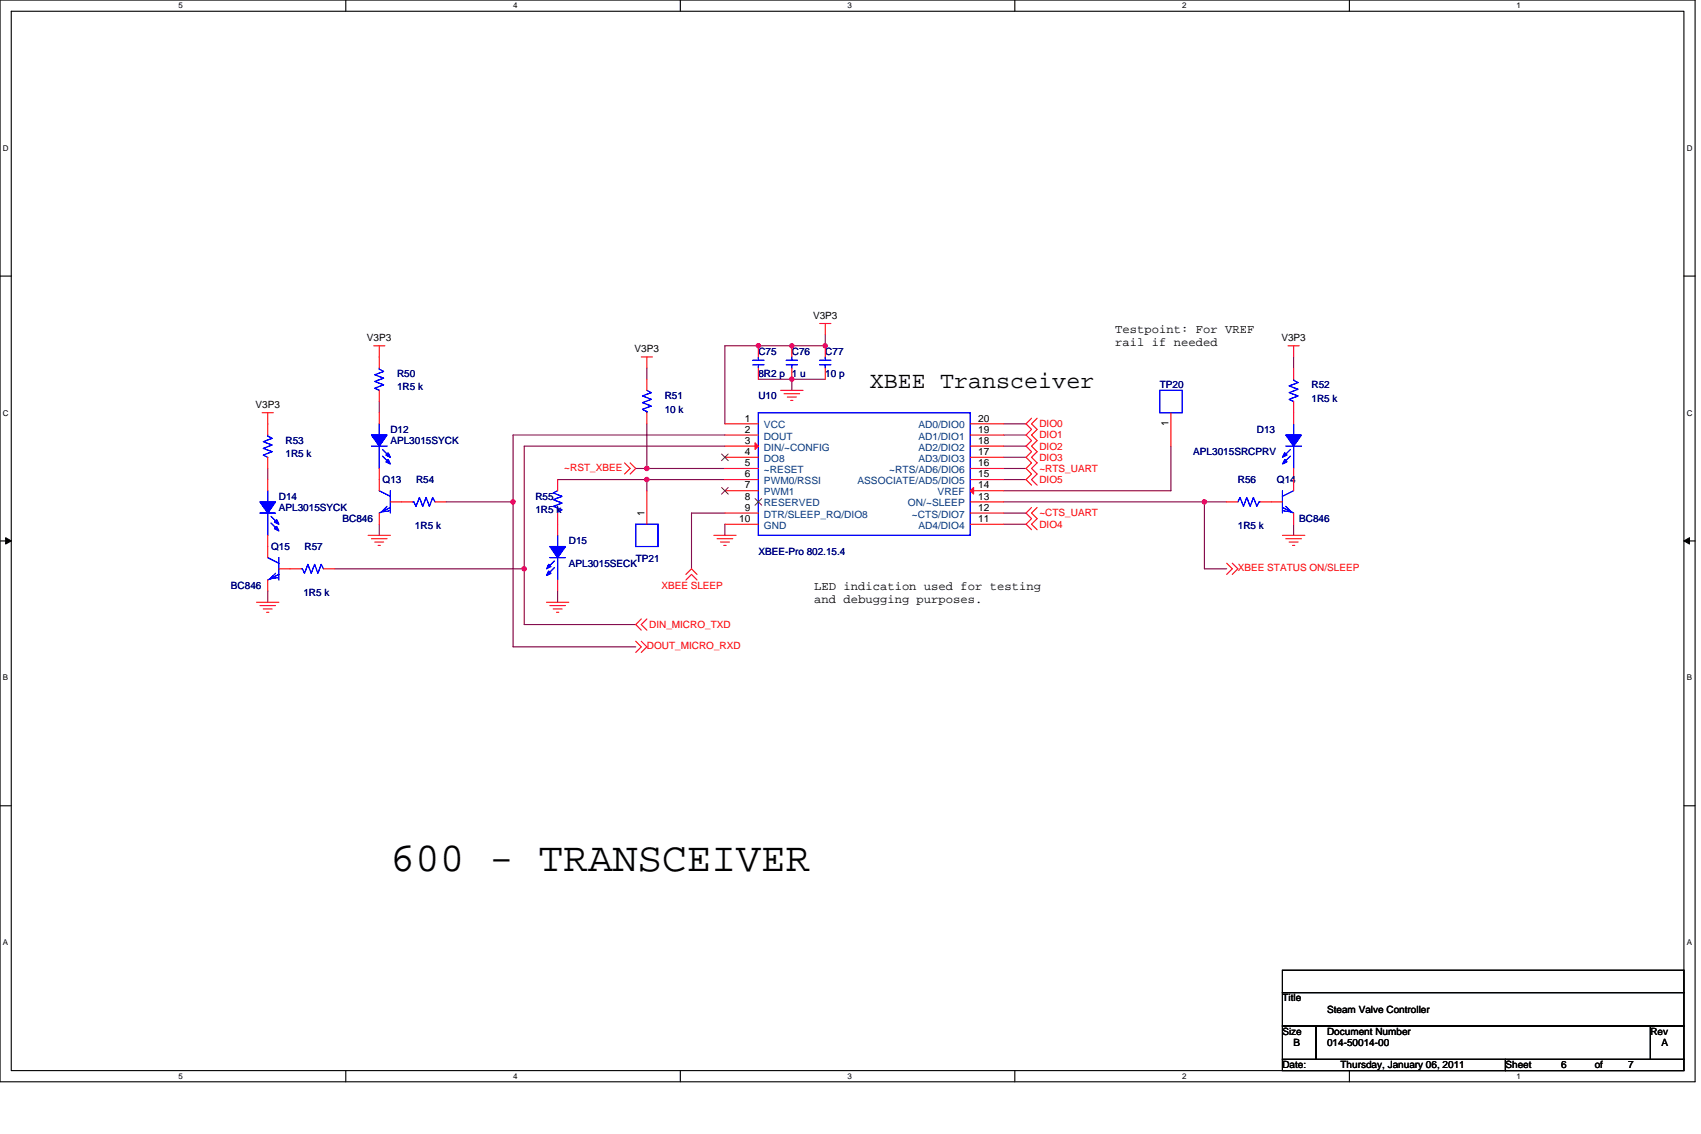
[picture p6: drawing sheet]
<svg xmlns="http://www.w3.org/2000/svg" width="457mm" height="305mm" viewBox="0 0 457 305" stroke-linecap="round" stroke-linejoin="round" font-family="sans-serif">
<path d="M0 0h455.6v290.8h-455.6zM3 3h449.6v284.8h-449.6z" fill="none" stroke="#000" stroke-width=".3"/>
<g fill="#fff">
<path d="M48 .3h1.2v2.4h-1.2z"/>
<path d="M48 288.1h1.2v2.4h-1.2z"/>
</g>
<path d="M92.9 0v3M92.9 287.8v3" fill="none" stroke="#000" stroke-width=".3"/>
<g fill="#fff">
<path d="M137.9 .3h1.2v2.4h-1.2z"/>
<path d="M137.9 288.1h1.2v2.4h-1.2z"/>
</g>
<path d="M182.9 0v3M182.9 287.8v3" fill="none" stroke="#000" stroke-width=".3"/>
<g fill="#fff">
<path d="M227.8 .3h1.2v2.4h-1.2z"/>
<path d="M227.8 288.1h1.2v2.4h-1.2z"/>
</g>
<path d="M272.8 0v3M272.8 287.8v3" fill="none" stroke="#000" stroke-width=".3"/>
<g fill="#fff">
<path d="M317.7 .3h1.2v2.4h-1.2z"/>
<path d="M317.7 288.1h1.2v2.4h-1.2z"/>
</g>
<path d="M362.7 0v3M362.7 287.8v3" fill="none" stroke="#000" stroke-width=".3"/>
<g fill="#fff">
<path d="M407.6 .3h1.2v2.4h-1.2z"/>
<path d="M407.6 288.1h1.2v2.4h-1.2z"/>
<path d="M.8 38.6h1.5v2.4h-1.5z"/>
<path d="M453.4 38.6h1.5v2.4h-1.5z"/>
<path d="M.8 109.8h1.5v2.4h-1.5z"/>
<path d="M453.4 109.8h1.5v2.4h-1.5z"/>
</g>
<path d="M0 74.2h3M452.6 74.2h3" fill="none" stroke="#000" stroke-width=".3"/>
<g fill="#fff">
<path d="M.8 181h1.4v2.4h-1.4z"/>
<path d="M453.4 181h1.4v2.4h-1.4z"/>
</g>
<path d="M0 145.4h3M452.6 145.4h3" fill="none" stroke="#000" stroke-width=".3"/>
<path d="M1.5 144.5l1.5 .9-1.5 .8zM452.6 145.4l1.5-.9v1.7z" fill="#000" stroke="#000" stroke-width=".27"/>
<g fill="#fff">
<path d="M.7 252.2h1.5v2.4h-1.5z"/>
<path d="M453.3 252.2h1.5v2.4h-1.5z"/>
</g>
<path d="M0 216.6h3M452.6 216.6h3M344.7 260.8h107.9v6h-107.9zM344.7 266.8h107.9v9h-107.9zM344.7 275.8h9v9h-9zM353.7 275.8h89.9v9h-89.9zM443.6 275.8h9v9h-9zM344.7 284.8h59.9v3h-59.9zM404.6 284.8h48v3h-48z" fill="none" stroke="#000" stroke-width=".3"/>
<g fill="none" stroke="#800040" stroke-width=".3">
<path d="M173.9 98.9v3M221.8 89.9v3h-27v21M347.7 95.9v3M101.9 107.9v3M173.9 113.9v12M194.8 116.9h-56.9v18M194.8 119.9h-53.9v33M203.8 101.9h9M212.8 101.9h9M212.8 101.9v3M269.8 113.9h6M269.8 116.9h6"/>
<path d="M269.8 119.9h6M314.7 119.9v12h-44.9M72 125.9v3M119.9 134.9h18M137.9 134.9v39h33M149.9 128.9h24v3M170.9 125.9h3M173.9 128.9h20.9M173.9 125.9h20.9M194.8 137.9h-8.9v15M269.8 122.9h6M269.8 128.9h6"/>
<path d="M269.8 125.9h6M269.8 137.9h6M269.8 134.9h53.9M323.7 134.9h6M323.7 134.9v18h6M72 158.9v3M89.9 152.9h51M101.9 140.9v3M140.9 152.9v15h30M149.9 158.9v3M194.8 140.9v3M269.8 140.9h6"/>
<path d="M347.7 140.9v3"/>
</g>
<g fill="#f0f" stroke="#f0f" stroke-width=".3">
<circle cx="212.8" cy="92.9" r=".58"/>
<circle cx="221.8" cy="92.9" r=".59"/>
<circle cx="173.9" cy="128.9" r=".59"/>
<circle cx="173.9" cy="125.9" r=".59"/>
<circle cx="323.7" cy="134.9" r=".59"/>
<circle cx="212.8" cy="101.9" r=".59"/>
<circle cx="203.8" cy="92.9" r=".59"/>
<circle cx="137.9" cy="134.9" r=".59"/>
<circle cx="140.9" cy="152.9" r=".59"/>
</g>
<g fill="none" stroke="#f00" stroke-width=".3">
<path d="M100.4 92.9h3M101.9 92.9v6M172.4 95.9h3M173.9 95.9v3M203.8 92.9v3M203.8 98.9v3M212.8 92.9v3M212.8 98.9v3M220.3 87h3M221.8 98.9v3M221.8 92.9v3M221.8 87v2.9"/>
<path d="M346.2 92.9h3M347.7 92.9v3M347.7 98.9v3M70.5 110.9h3M72 110.9v6M101.9 110.9v3M101.9 104.9v3M173.9 101.9v3M173.9 110.9v3M194.8 113.9h9M194.8 116.9h9M194.8 119.9h9"/>
<path d="M209.8 104.9h6M210.7 105.8h4.2M211.6 106.7h2.4M212.5 107.6h.6M260.8 119.9h9M260.8 116.9h9M260.8 113.9h9M277.3 112.4l-1.5 1.5 1.5 1.5-1.5 1.5 1.5 1.5-1.5 1.5 1.5 1.5-1.5 1.5 1.5 1.5-1.5 1.5 1.5 1.5-1.5 1.5 1.5 1.5M278.8 112.4l-1.5 1.5 1.5 1.5-1.5 1.5 1.5 1.5-1.5 1.5 1.5 1.5-1.5 1.5 1.5 1.5-1.5 1.5 1.5 1.5-1.5 1.5 1.5 1.5M314.7 110.9v9M347.7 107.9v6M72 128.9v3"/>
<path d="M72 122.9v3M101.9 125.9v6M101.9 137.9v3M104.9 134.9h6M116.9 134.9h3M149.9 128.9v3M149.9 137.9v6M167.9 124.4l1.5 1.5-1.5 1.5M169.4 124.4l1.5 1.5-1.5 1.5M173.9 131.9v9M194.8 122.9h9M194.8 125.9h9"/>
<path d="M194.8 128.9h9M194.8 131.9h9M194.8 137.9h9M203.8 134.9h.1M260.8 137.9h9M260.8 134.9h9M260.8 131.9h9M260.8 128.9h9M260.8 125.9h9M260.8 122.9h9M277.3 136.4l-1.5 1.5 1.5 1.5-1.5 1.5 1.5 1.5M278.8 136.4l-1.5 1.5 1.5 1.5-1.5 1.5 1.5 1.5"/>
<path d="M329.7 134.9h3M338.7 134.9h6M347.7 125.9v6M347.7 137.9v3M72 143.9v6M72 155.9v3M75 152.9h6M87 152.9h2.9M98.9 143.9h6M99.8 144.8h4.2M100.7 145.7h2.4M101.6 146.6h.6"/>
<path d="M149.9 155.9v3M184.4 154.4l1.5-1.5 1.4 1.5M184.4 155.9l1.5-1.5 1.4 1.5M191.9 143.9h5.9M192.7 144.8h4.3M193.7 145.7h2.3M194.5 146.6h.7M194.8 140.9h9M260.8 140.9h9M329.7 151.4l1.5 1.5-1.5 1.5M331.2 151.4l1.5 1.5-1.5 1.5M344.7 143.9h6"/>
<path d="M345.6 144.8h4.2M346.5 145.7h2.4M347.4 146.6h.6M69 161.9h6M69.9 162.8h4.2M70.8 163.7h2.4M71.7 164.6h.6M146.9 161.9h6M147.8 162.8h4.2M148.7 163.7h2.4M149.6 164.6h.6M170.9 172.4l1.5 1.5-1.5 1.5"/>
<path d="M172.4 172.4l1.5 1.5-1.5 1.5M172.4 166.4l-1.5 1.5 1.5 1.5M173.9 166.4l-1.5 1.5 1.5 1.5"/>
</g>
<g fill="none" stroke="#00f" stroke-width=".3">
<path d="M101.9 98.9v.3l1.2 .6-2.4 .9 2.4 .9-2.4 .9 2.4 .9-2.4 .9 1.2 .6M202.3 96.8h3M202.3 98h3M203.8 98v.9M203.8 95.9v.9M211.3 96.8h3M211.3 98h3M212.8 98v.9M212.8 95.9v.9M220.3 98h3M220.3 96.8h3M221.8 95.9v.9"/>
<path d="M221.8 98v.9M72 116.9v.3l1.2 .6-2.4 .9 2.4 .9-2.4 .9 2.4 .9-2.4 .9 1.2 .6M99.8 119.9h4.2M101.9 113.9v3M101.9 119.9v6M173.9 104.9l1.2 .6-2.4 .9 2.4 .9-2.4 .9 2.4 .9-2.4 .9 1.2 .6v.3M203.8 110.9h57v33h-57zM311.7 104.9h6v6h-6zM345.6 119.9h4.2M347.7 101.9v.3l1.2 .6-2.4 .9 2.4 .9-2.4 .9 2.4 .9-2.4 .9 1.2 .6M347.7 113.9v3M347.7 119.9v6"/>
<path d="M69.9 137.9h4.2M72 131.9v3M72 137.9v6M72.9 138.8l1.8 1.8M101.9 131.9l3 1.5M102.8 120.8l1.8 1.8M102.8 122.6l1.8 1.8M104 136.1l-1.5 1.5 2.1-.3M104.9 131.9v6M104.9 136.4l-3 1.5M110.9 134.9h.3l.6 1.2 .9-2.4 .9 2.4 .9-2.4 .9 2.4 .9-2.4 .6 1.2M149.9 131.9l-1.2 .6 2.4 .9-2.4 .9 2.4 .9-2.4 .9 2.4 .9-1.2 .6v.3"/>
<path d="M332.7 134.9l.6-1.2 .9 2.4 .9-2.4 .9 2.4 .9-2.4 .9 2.4 .6-1.2h.3M344.7 131.9v6M344.7 136.4l3 1.5M345.6 136.1l1.5 1.5-2.1-.3M346.8 120.8l-1.8 1.8M346.8 122.6l-1.8 1.8M347.7 131.9l-3 1.5M72 149.9l3 1.5M72.9 140.6l1.8 1.8M74.1 154.1l-1.5 1.5 2.1-.3M75 149.9v6M75 154.4l-3 1.5"/>
<path d="M81 152.9h.3l.6 1.2 .9-2.4 .9 2.4 .9-2.4 .8 2.4 .9-2.4 .7 1.2M147.8 149.9h4.2M149 150.8l-1.8 1.8M149 152.6l-1.8 1.8M149.9 143.9v3M149.9 149.9v6M170.9 140.9h6v6h-6z"/>
</g>
<g fill="#00f" stroke="#00f" stroke-width=".3">
<path d="M99.8 116.9h4.2l-2.1 3z" fill-rule="evenodd"/>
<path d="M104.3 123.5l.6 1.2-1.2-.6z" fill-rule="evenodd"/>
<path d="M104.3 121.7l.6 1.2-1.2-.6z" fill-rule="evenodd"/>
<path d="M99.8 116.9h4.2l-2.1 3z" fill-rule="evenodd"/>
<path d="M104.3 123.5l.6 1.2-1.2-.6z" fill-rule="evenodd"/>
<path d="M104.3 121.7l.6 1.2-1.2-.6z" fill-rule="evenodd"/>
<path d="M69.9 134.9h4.2l-2.1 3z" fill-rule="evenodd"/>
<path d="M74.4 141.5l.6 1.2-1.2-.6z" fill-rule="evenodd"/>
<path d="M74.4 139.7l.6 1.2-1.2-.6z" fill-rule="evenodd"/>
<path d="M69.9 134.9h4.2l-2.1 3z" fill-rule="evenodd"/>
<path d="M74.4 141.5l.6 1.2-1.2-.6z" fill-rule="evenodd"/>
<path d="M74.4 139.7l.6 1.2-1.2-.6z" fill-rule="evenodd"/>
<path d="M345.6 116.9h4.2l-2.1 3z" fill-rule="evenodd"/>
<path d="M345.3 123.5l.6 .6-1.2 .6z" fill-rule="evenodd"/>
<path d="M345.3 121.7l.6 .6-1.2 .6z" fill-rule="evenodd"/>
<path d="M345.6 116.9h4.2l-2.1 3z" fill-rule="evenodd"/>
<path d="M345.3 123.5l.6 .6-1.2 .6z" fill-rule="evenodd"/>
<path d="M345.3 121.7l.6 .6-1.2 .6z" fill-rule="evenodd"/>
<path d="M147.8 146.9h4.2l-2.1 3z" fill-rule="evenodd"/>
<path d="M147.5 153.5l.6 .6-1.2 .6z" fill-rule="evenodd"/>
<path d="M147.5 151.7l.6 .6-1.2 .6z" fill-rule="evenodd"/>
<path d="M147.8 146.9h4.2l-2.1 3z" fill-rule="evenodd"/>
<path d="M147.5 153.5l.6 .6-1.2 .6z" fill-rule="evenodd"/>
<path d="M147.5 151.7l.6 .6-1.2 .6z" fill-rule="evenodd"/>
</g>
<g fill="#f00" stroke="#f00" stroke-width=".3">
<path d="M202.9 119l.9 .9-.9 .9z"/>
<path d="M260.8 131.9l.9-.9v1.8z"/>
</g>
<path d="M194 122l1.7 1.8M194 131l1.7 1.8M195.7 122l-1.8 1.8M195.7 131l-1.8 1.8M202.9 134l1.8 1.8M204.7 134l-1.8 1.8" fill="none" stroke="#804000" stroke-width=".27"/>
<text font-size="11.1" x="104.9" y="234">600 - TRANSCEIVER</text>
<text font-size="6.3" x="233.8" y="104.2">XBEE Transceiver</text>
<g font-size="3.3">
<text x="299.7" y="89.6">Testpoint: For VREF</text>
<text x="299.7" y="93.1">rail if needed</text>
<text x="218.8" y="158.5">LED indication used for testing</text>
<text x="218.8" y="162">and debugging purposes.</text>
</g>
<g font-size="2.7">
<text x="218.5" y="85.7">V3P3</text>
<text x="98.6" y="91.7">V3P3</text>
<text x="170.6" y="94.7">V3P3</text>
<text x="344.4" y="91.7">V3P3</text>
<text x="68.7" y="109.7">V3P3</text>
<text x="200.2" y="113.3">1</text>
<text x="262.9" y="113.3">20</text>
<text x="200.2" y="116.3">2</text>
<text x="200.2" y="119.3">3</text>
<text x="262.9" y="119.3">18</text>
<text x="262.9" y="116.3">19</text>
<text x="314.1" y="114.6" transform="rotate(-90 314.1 114.6)">1</text>
<text x="200.2" y="122.3">4</text>
<text x="200.2" y="125.3">5</text>
<text x="262.9" y="125.3">16</text>
<text x="262.9" y="122.3">17</text>
<text x="200.2" y="128.3">6</text>
<text x="200.2" y="131.3">7</text>
<text x="262.9" y="128.3">15</text>
<text x="262.9" y="131.3">14</text>
<text x="200.2" y="134.3">8</text>
<text x="200.2" y="137.3">9</text>
<text x="262.9" y="134.3">13</text>
<text x="262.9" y="137.3">12</text>
<text x="173.2" y="138.8" transform="rotate(-90 173.2 138.8)">1</text>
<text x="198.7" y="140.3">10</text>
<text x="262.9" y="140.3">11</text>
<text x="344.7" y="269.2">Title</text>
<text x="356.7" y="272.2">Steam Valve Controller</text>
<text x="344.7" y="278.2">Size</text>
<text x="347.7" y="281.2">B</text>
<text x="356.7" y="278.2">Document Number</text>
<text x="356.7" y="281.2">014-50014-00</text>
<text x="443.6" y="278.2">Rev</text>
<text x="446.6" y="281.2">A</text>
<text x="344.7" y="287.1">Date:</text>
<text x="360.3" y="287.1">Thursday, January 06, 2011</text>
<text x="404.6" y="287.1">Sheet</text>
<text x="419.6" y="287.1">6</text>
<text x="428.6" y="287.1">of</text>
<text x="437.6" y="287.1">7</text>
</g>
<g font-size="2.7" fill="#000080">
<text x="203.8" y="95.3">C75</text>
<text x="212.8" y="95.3">C76</text>
<text x="221.8" y="95.3">C77</text>
<text x="106.7" y="101.3">R50</text>
<text x="203.8" y="101.3">8R2 p</text>
<text x="212.8" y="101.3">1 u</text>
<text x="221.8" y="101.3">10 p</text>
<text x="106.7" y="104.9">1R5 k</text>
<text x="178.7" y="107.3">R51</text>
<text x="203.8" y="107.3">U10</text>
<text x="311.7" y="104.3">TP20</text>
<text x="352.5" y="104.3">R52</text>
<text x="352.5" y="107.9">1R5 k</text>
<text x="178.7" y="110.9">10 k</text>
<text x="76.8" y="119.3">R53</text>
<text x="104.9" y="116.3">D12</text>
<text x="104.9" y="119.3">APL3015SYCK</text>
<text x="337.8" y="116.3">D13</text>
<text x="76.8" y="122.9">1R5 k</text>
<text x="320.7" y="122.3">APL3015SRCPRV</text>
<text x="102.8" y="129.8">Q13</text>
<text x="111.8" y="129.8">R54</text>
<text x="332.7" y="129.8">R56</text>
<text x="343.2" y="129.8">Q14</text>
<text x="75" y="134.3">D14</text>
<text x="75" y="137.3">APL3015SYCK</text>
<text x="143.9" y="134.3">R55</text>
<text x="143.9" y="137.9">1R5 k</text>
<text x="92.1" y="140.3">BC846</text>
<text x="111.5" y="142.1">1R5 k</text>
<text x="332.7" y="142.1">1R5 k</text>
<text x="349.2" y="140.3">BC846</text>
<text x="72.9" y="147.8">Q15</text>
<text x="81.9" y="147.8">R57</text>
<text x="152.9" y="146.3">D15</text>
<text x="203.8" y="149.3">XBEE-Pro 802.15.4</text>
<text x="152.9" y="152.3">APL3015SECK</text>
<text x="170.9" y="151.1">TP21</text>
<text x="62.1" y="158.3">BC846</text>
<text x="81.6" y="160.1">1R5 k</text>
</g>
<g font-size="2.7" fill="#004080">
<text x="205.3" y="115.1">VCC</text>
<text x="205.3" y="118.1">DOUT</text>
<text x="246.8" y="118.1">AD1/DIO1</text>
<text x="246.8" y="115.1">AD0/DIO0</text>
<text x="205.3" y="121.1">DIN/~CONFIG</text>
<text x="205.3" y="124.1">DO8</text>
<text x="246.8" y="124.1">AD3/DIO3</text>
<text x="246.8" y="121.1">AD2/DIO2</text>
<text x="205.3" y="127.1">~RESET</text>
<text x="205.3" y="130.1">PWM0/RSSI</text>
<text x="230.5" y="130.1">ASSOCIATE/AD5/DIO5</text>
<text x="239" y="127.1">~RTS/AD6/DIO6</text>
<text x="205.3" y="133.1">PWM1</text>
<text x="205.3" y="136.1">RESERVED</text>
<text x="244.1" y="136.1">ON/~SLEEP</text>
<text x="252" y="133.1">VREF</text>
<text x="205.3" y="139.1">DTR/SLEEP_RQ/DIO8</text>
<text x="205.3" y="142.1">GND</text>
<text x="245.1" y="139.1">~CTS/DIO7</text>
<text x="246.8" y="142.1">AD4/DIO4</text>
</g>
<g font-size="2.7" fill="#f00">
<text x="279.4" y="114.8">DIO0</text>
<text x="279.4" y="117.8">DIO1</text>
<text x="279.4" y="120.8">DIO2</text>
<text x="279.4" y="123.8">DIO3</text>
<text x="151.7" y="126.5">~RST_XBEE</text>
<text x="279.4" y="129.8">DIO5</text>
<text x="279.4" y="126.8">~RTS_UART</text>
<text x="279.4" y="141.8">DIO4</text>
<text x="279.4" y="138.8">~CTS_UART</text>
<text x="332.7" y="153.5">XBEE STATUS ON/SLEEP</text>
<text x="177.8" y="158.3">XBEE SLEEP</text>
<text x="174.5" y="168.8">DIN_MICRO_TXD</text>
<text x="173.9" y="174.5">DOUT_MICRO_RXD</text>
</g>
<g font-size="2.1">
<text x="48" y="2.3">5</text>
<text x="137.9" y="2.3">4</text>
<text x="227.8" y="2.3">3</text>
<text x="317.7" y="2.3">2</text>
<text x="407.6" y="2.3">1</text>
<text x=".8" y="40.5">D</text>
<text x="453.4" y="40.5">D</text>
<text x=".8" y="111.7">C</text>
<text x="453.4" y="111.7">C</text>
<text x=".8" y="182.9">B</text>
<text x="453.4" y="182.9">B</text>
<text x=".8" y="254.1">A</text>
<text x="453.4" y="254.1">A</text>
<text x="48" y="290">5</text>
<text x="137.9" y="290">4</text>
<text x="227.8" y="290">3</text>
<text x="317.7" y="290">2</text>
<text x="407.6" y="290">1</text>
</g>
</svg>
